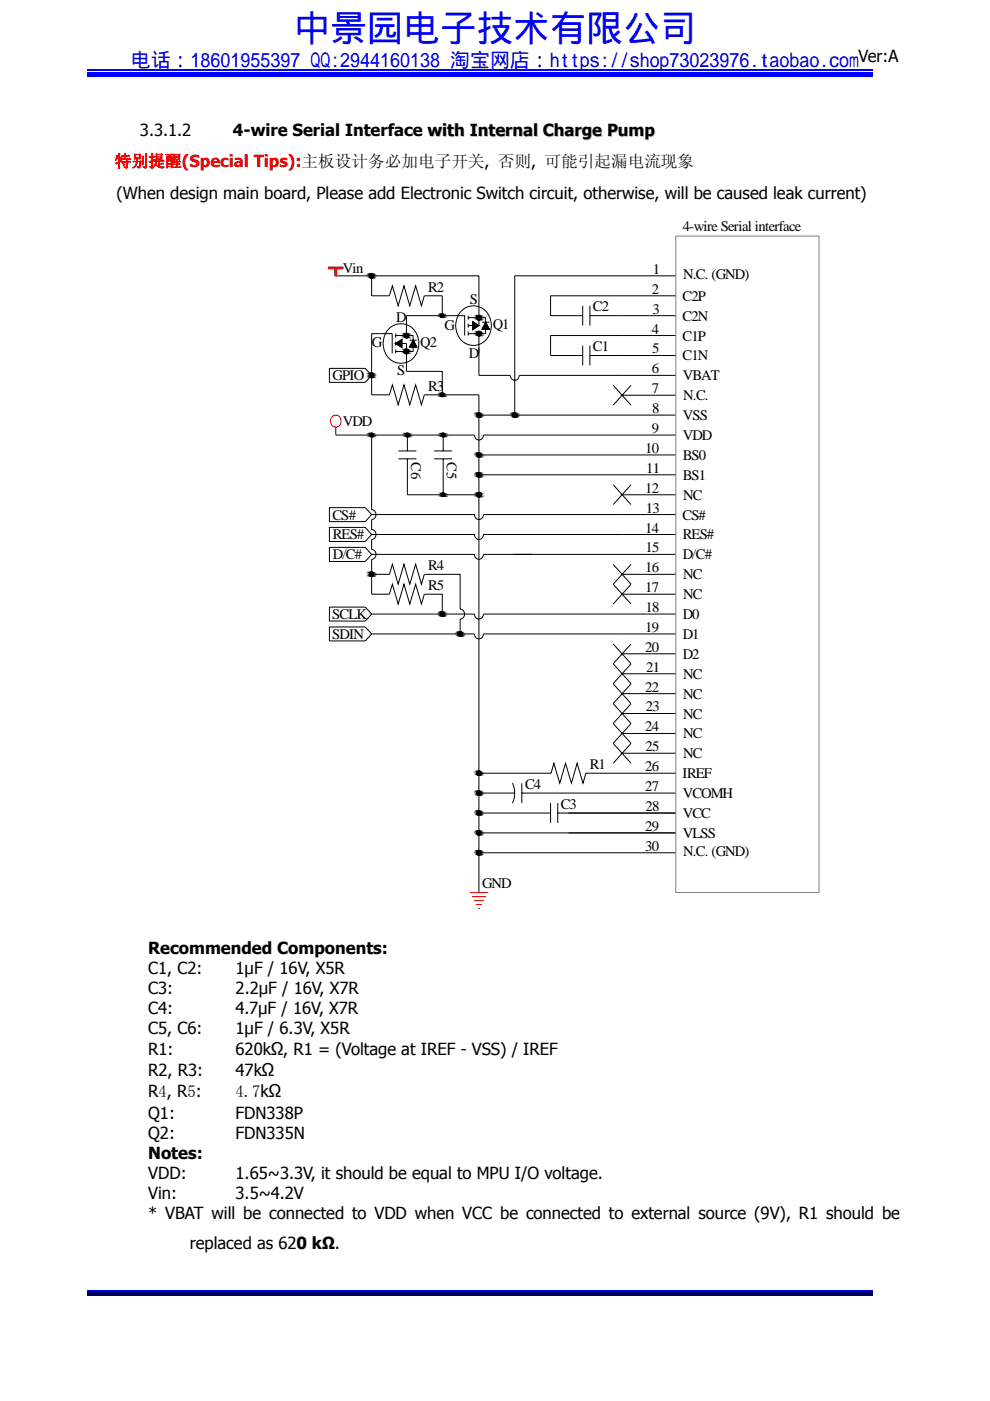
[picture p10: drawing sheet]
<svg xmlns="http://www.w3.org/2000/svg" width="210mm" height="297mm" viewBox="0 0 210 297" stroke-linecap="round" stroke-linejoin="round" font-family="sans-serif">
<path d="M18.6 16.1h166.5" fill="none" stroke="#00f" stroke-width=".25"/>
<path d="M18.6 15.2h166.5v.5h-166.5z" fill="#00f"/>
<path d="M18.6 14.8h166.5M18.6 273.6h166.5" fill="none" stroke="#00f" stroke-width=".25"/>
<path d="M18.6 273.7h166.5v.8h-166.5z" fill="#00006b"/>
<path d="M18.6 274.7h166.5" fill="none" stroke="#005" stroke-width=".25"/>
<g fill="none" stroke="#000" stroke-width=".21">
<path d="M71.2 58.5h30.4v10.5M78.3 58.5l.9 .3h-.8zM78.3 58.5h1l-.1 .3zM78.4 58.2l.9 .3h-1zM78.4 58.2h.8l.1 .3zM78.4 58.8l.7 .1h-.5zM78.4 58.8h.8l-.1 .1zM78.6 58h.5zM78.6 58l.6 .2h-.8zM78.6 58h.5l.1 .2zM78.6 58.9h.5zM78.8 58.5v4.2h3.8l.6-2.1 1.3 4.2 1.2-4.2 1.2 4.2 1.3-4.2 1.2 4.2 .6-2.1h3.8v4.2"/>
<path d="M69.9 78.1h7.6l1.3 1.5-1.3 1.5h-7.6zM78.3 79.6l.9 .3h-.8zM78.3 79.6h1l-.1 .3zM78.4 79.3l.9 .3h-1zM78.4 79.3h.8l.1 .3zM78.4 79.9l.7 .2h-.5zM78.4 79.9h.8l-.1 .2zM78.6 79.1h.5zM78.6 79.1l.6 .2h-.8zM78.6 79.1h.5l.1 .2zM82.3 69.9a3.8 3.8 0 0 1 4.4-.9 3.8 3.8 0 0 1 2.1 3.8 3.8 3.8 0 0 1-3.8 4.2 3.8 3.8 0 0 1-3.7-4.2l.1-1.2 .4-1zM83.2 74.9v-4.2h-4.4v13h3.8l.6-2.1 1.3 4.2 1.2-4.2 1.2 4.2 1.3-4.2 1.2 4.2 .6-2.1h11.6"/>
<path d="M83.9 72.8l1.3-.8v1.7zM83.9 72.8l1.3-.8v.8zM83.9 72.8h1.3v.9zM83.9 72.8h2.3v5.9h7.6v5M83.9 71.1h3.7v1M83.9 70.7v.9M83.9 72.4v.9M83.9 74.1v.8M85.7 74.5l.9 .3h-.8zM85.7 74.5h1l-.1 .3zM85.7 71.1l.9 .3h-.8zM85.7 71.1h1l-.1 .3z"/>
<path d="M85.8 74.3l.2-.2 .6 .2zM85.8 74.3l.9 .2h-1zM85.8 74.3h.8l.1 .2zM85.8 74.8l.6 .2h-.4zM85.8 74.8h.8l-.2 .2zM85.8 70.9l.2-.2 .6 .2zM85.8 70.9l.9 .2h-1zM85.8 70.9h.8l.1 .2zM85.8 71.4l.6 .2h-.4zM85.8 71.4h.8l-.2 .2zM86 74.1h.4zM86 74.1h.4l.2 .2z"/>
<path d="M86 75h.4zM86 70.7h.4zM86 70.7h.4l.2 .2zM86 71.6h.4zM86.2 71.1v-4.2h12.4v4.2M86.9 73.6h1.5zM86.9 72.1h1.5M87.6 73.6v.9h-3.7M87.7 72.1l.7 1.5h-1.5zM93.4 66.9l.7 .2h-.6zM93.4 66.9h.8l-.1 .2zM93.5 66.7l.1-.1 .5 .1z"/>
<path d="M93.5 66.7l.7 .2h-.8zM93.5 66.7h.6l.1 .2zM93.5 67.1l.5 .2zM93.5 67.1h.6l-.1 .2zM93.6 66.6h.4zM93.6 66.6h.4l.1 .1zM93.6 67.3h.4zM97.7 66.1a3.7 3.7 0 0 1 3.7-1.1 3.7 3.7 0 0 1 2.6 2.8 4 4 0 0 1-.8 4.1 4 4 0 0 1-4 1.1 4.5 4.5 0 0 1-1.5-6.9zM99.3 67.4h3.7v.9M99.3 69h1.9M99.3 66.9v.9M99.3 68.6v.9"/>
<path d="M99.3 70.3v.8M100.3 68.2l1.3 .8-1.3 .9zM100.3 68.2l1.3 .8h-1.3zM100.3 69h1.3l-1.3 .9zM101.1 70.7l.9 .3h-.8zM101.1 70.7h1l-.1 .3zM101.1 67.4l.9 .2h-.8zM101.1 67.4h1l-.1 .2zM101.2 70.5l.9 .2h-1zM101.2 70.5h.8l.1 .2zM101.2 71l.6 .2h-.5zM101.2 71h.8l-.2 .2z"/>
<path d="M101.2 67.1l.9 .3h-1zM101.2 67.1h.8l.1 .3zM101.2 67.6l.6 .2h-.5zM101.2 67.6h.8l-.2 .2zM101.3 70.3h.5zM101.3 70.3l.7 .2h-.8zM101.3 70.3h.5l.2 .2zM101.3 71.2h.5zM101.3 66.9h.5zM101.3 66.9l.7 .2h-.8zM101.3 66.9h.5l.2 .2zM101.3 67.8h.5z"/>
<path d="M101.6 70.7v8.9M102.3 69.8h1.5zM102.3 68.3h1.5M103 69.8v.9h-3.7M103 68.3l.8 1.5h-1.5zM78.4 92.2l.7 .2h-.6zM78.4 92.2h.8l-.1 .2zM78.5 92l.7 .2h-.8zM78.5 92h.6l.1 .2zM78.5 92.4l.5 .2h-.4zM78.5 92.4h.6l-.1 .2zM78.6 80.1h.5z"/>
<path d="M78.6 91.9h.4zM78.6 91.9l.5 .1h-.6zM78.6 91.9h.4l.1 .1zM78.6 92.6h.4zM93.4 83.7l.7 .2h-.6zM93.4 83.7h.8l-.1 .2zM93.5 83.5l.7 .2h-.8zM93.5 83.5h.6l.1 .2zM93.5 83.9l.5 .2zM93.5 83.9h.6l-.1 .2zM93.6 83.3h.4zM93.6 83.3l.5 .2h-.6z"/>
<path d="M93.6 83.3h.4l.1 .2zM93.6 84.1h.4zM93.6 92.2l.7 .2h-.6zM93.6 92.2h.8l-.1 .2zM93.7 92l.7 .2h-.8zM93.7 92h.6l.1 .2zM93.7 92.4l.5 .2h-.4zM93.7 92.4h.6l-.1 .2zM93.8 91.9h.4zM93.8 91.9l.5 .1h-.6zM93.8 91.9h.4l.1 .1zM93.8 92.6h.4z"/>
<path d="M101.1 88l.9 .3h-.8zM101.1 88h1l-.1 .3zM101.2 87.8l.9 .2h-1zM101.2 87.8h.8l.1 .2zM101.2 88.3l.6 .2h-.5zM101.2 88.3h.8l-.2 .2zM101.3 87.6h.5zM101.3 87.6l.7 .2h-.8zM101.3 87.6h.5l.2 .2zM101.3 88.5h.5zM69.9 111.8h7.6l1.3 1.5-1.3 1.5h-7.6zM78.8 110.2v2.1a1.07 1.07 0 0 1 1 1 1.07 1.07 0 0 1-1 1.1"/>
<path d="M78.8 118.6v7.4h3.8l.6-2.1 1.3 4.2 1.2-4.2 1.2 4.2 1.3-4.2 1.2 4.2 .6-2.1h3.8v4.2M101.1 104.9l.9 .3h-.8zM101.1 104.9h1l-.1 .3zM101.2 104.6l.9 .3h-1zM101.2 104.6h.8l.1 .3zM101.2 105.2l.6 .1h-.5zM101.2 105.2h.8l-.2 .1zM101.3 104.4h.5zM101.3 104.4l.7 .2h-.8zM101.3 104.4h.5l.2 .2zM101.3 105.3h.5zM109 117.5h3.8"/>
<path d="M130.1 119.7l3.7 4.1-3.7 4.3M130.1 102.8l3.7 4.2M133.8 119.7l-3.7 4.1 3.7 4.3M133.8 102.8l-3.7 4.2M69.9 128.7h7.6l1.3 1.5-1.3 1.5h-7.6zM69.9 132.9h7.6l1.3 1.5-1.3 1.5h-7.6zM78.3 121.8l.9 .2h-.8zM78.3 121.8h1l-.1 .2zM78.4 121.5l.9 .3h-1zM78.4 121.5h.8l.1 .3zM78.4 122l.7 .2h-.5zM78.4 122h.8l-.1 .2z"/>
<path d="M78.6 121.3h.5zM78.6 121.3l.6 .2h-.8zM78.6 121.3h.5l.1 .2zM78.6 122.2h.5zM78.8 121.8h3.8l.6-2.2 1.3 4.3 1.2-4.3 1.2 4.3 1.3-4.3 1.2 4.3 .6-2.1h7.6v7.3a1.07 1.07 0 0 1 .9 1.1 1.07 1.07 0 0 1-.9 1.1v3.1M78.8 134.4h21.8a.95 .95 0 0 0 1 1.1 .95 .95 0 0 0 .9-1.1h29.5M78.8 130.2h21.8a.95 .95 0 0 0 1 1 .95 .95 0 0 0 .9-1h29.5M93.3 130.2l.9 .3h-.8zM93.3 130.2h1l-.1 .3zM93.4 129.9l.9 .3h-1zM93.4 129.9h.8l.1 .3zM93.4 130.5l.6 .2h-.4z"/>
<path d="M93.4 130.5h.8l-.2 .2zM93.6 129.7h.4zM93.6 129.7l.6 .2h-.8zM93.6 129.7h.4l.2 .2zM93.6 130.7h.4zM97.1 134.4l.9 .3h-.8zM97.1 134.4h1l-.1 .3zM97.2 134.2l.2-.2 .6 .2zM97.2 134.2l.9 .2h-1zM97.2 134.2h.8l.1 .2zM97.2 134.7l.7 .2h-.5zM97.2 134.7h.8l-.1 .2z"/>
<path d="M97.4 134h.5zM97.4 134h.5l.1 .2zM97.4 134.9h.5zM130.1 136.5l3.7 4.2M133.8 136.5l-3.7 4.2M130.1 157.6l3.7 4.2M130.1 153.4l3.7 4.2M130.1 145l3.7 4.2M130.1 149.2l3.7 4.2M130.1 140.8l3.7 4.1M133.8 157.6l-3.7 4.2M133.8 153.4l-3.7 4.2"/>
<path d="M133.8 145l-3.7 4.2M133.8 149.2l-3.7 4.2M133.8 140.8l-3.7 4.1M120.6 176.6h22.7M120.6 172.4h22.7"/>
</g>
<g fill="#000">
<path d="M78.3 58.5l.9 .3h-.8zM78.3 58.5h1l-.1 .3zM78.4 58.2l.9 .3h-1zM78.4 58.2h.8l.1 .3zM78.4 58.8l.7 .1h-.5zM78.4 58.8h.8l-.1 .1zM78.6 58l.6 .2h-.8zM78.6 58h.5l.1 .2zM78.6 58.9h.5zM78.6 58h.5zM78.3 79.6l.9 .3h-.8zM78.3 79.6h1l-.1 .3z"/>
<path d="M78.4 79.3l.9 .3h-1zM78.4 79.3h.8l.1 .3zM78.4 79.9l.7 .2h-.5zM78.4 79.9h.8l-.1 .2zM78.6 79.1l.6 .2h-.8zM78.6 79.1h.5l.1 .2zM78.6 79.1h.5zM83.9 72.8h1.3v.9zM83.9 72.8l1.3-.8v.8zM85.7 74.5l.9 .3h-.8zM85.7 74.5h1l-.1 .3zM85.7 71.1l.9 .3h-.8z"/>
<path d="M85.7 71.1h1l-.1 .3zM85.8 74.3l.9 .2h-1zM85.8 74.3h.8l.1 .2zM85.8 74.8l.6 .2h-.4zM85.8 74.8h.8l-.2 .2zM85.8 70.9l.9 .2h-1zM85.8 70.9h.8l.1 .2zM85.8 71.4l.6 .2h-.4zM85.8 71.4h.8l-.2 .2zM85.8 74.3l.2-.2 .6 .2zM86 74.1h.4l.2 .2zM86 75h.4z"/>
<path d="M85.8 70.9l.2-.2 .6 .2zM86 70.7h.4l.2 .2zM86 71.6h.4zM86 74.1h.4zM86 70.7h.4zM86.9 73.6h1.5zM87.7 72.1l.7 1.5h-1.5zM93.4 66.9l.7 .2h-.6zM93.4 66.9h.8l-.1 .2zM93.5 66.7l.7 .2h-.8zM93.5 66.7h.6l.1 .2zM93.5 67.1l.5 .2z"/>
<path d="M93.5 67.1h.6l-.1 .2zM93.5 66.7l.1-.1 .5 .1zM93.6 66.6h.4l.1 .1zM93.6 67.3h.4zM93.6 66.6h.4zM100.3 68.2l1.3 .8h-1.3zM100.3 69h1.3l-1.3 .9zM101.1 70.7l.9 .3h-.8zM101.1 70.7h1l-.1 .3zM101.1 67.4l.9 .2h-.8zM101.1 67.4h1l-.1 .2zM101.2 70.5l.9 .2h-1z"/>
<path d="M101.2 70.5h.8l.1 .2zM101.2 71l.6 .2h-.5zM101.2 71h.8l-.2 .2zM101.2 67.1l.9 .3h-1zM101.2 67.1h.8l.1 .3zM101.2 67.6l.6 .2h-.5zM101.2 67.6h.8l-.2 .2zM101.3 70.3l.7 .2h-.8zM101.3 70.3h.5l.2 .2zM101.3 71.2h.5zM101.3 66.9l.7 .2h-.8zM101.3 66.9h.5l.2 .2z"/>
<path d="M101.3 67.8h.5zM101.3 70.3h.5zM101.3 66.9h.5zM102.3 69.8h1.5zM103 68.3l.8 1.5h-1.5zM78.4 92.2l.7 .2h-.6zM78.4 92.2h.8l-.1 .2zM78.5 92l.7 .2h-.8zM78.5 92h.6l.1 .2zM78.5 92.4l.5 .2h-.4zM78.5 92.4h.6l-.1 .2zM78.6 80.1h.5z"/>
<path d="M78.6 91.9l.5 .1h-.6zM78.6 91.9h.4l.1 .1zM78.6 92.6h.4zM78.6 91.9h.4zM93.4 83.7l.7 .2h-.6zM93.4 83.7h.8l-.1 .2zM93.5 83.5l.7 .2h-.8zM93.5 83.5h.6l.1 .2zM93.5 83.9l.5 .2zM93.5 83.9h.6l-.1 .2zM93.6 83.3l.5 .2h-.6zM93.6 83.3h.4l.1 .2z"/>
<path d="M93.6 84.1h.4zM93.6 92.2l.7 .2h-.6zM93.6 92.2h.8l-.1 .2zM93.7 92l.7 .2h-.8zM93.7 92h.6l.1 .2zM93.7 92.4l.5 .2h-.4zM93.7 92.4h.6l-.1 .2zM93.6 83.3h.4zM93.8 91.9l.5 .1h-.6zM93.8 91.9h.4l.1 .1zM93.8 92.6h.4zM93.8 91.9h.4z"/>
<path d="M101.1 88l.9 .3h-.8zM101.1 88h1l-.1 .3zM101.2 87.8l.9 .2h-1zM101.2 87.8h.8l.1 .2zM101.2 88.3l.6 .2h-.5zM101.2 88.3h.8l-.2 .2zM101.3 87.6l.7 .2h-.8zM101.3 87.6h.5l.2 .2zM101.3 88.5h.5zM101.3 87.6h.5zM101.1 104.9l.9 .3h-.8zM101.1 104.9h1l-.1 .3z"/>
<path d="M101.2 104.6l.9 .3h-1zM101.2 104.6h.8l.1 .3zM101.2 105.2l.6 .1h-.5zM101.2 105.2h.8l-.2 .1zM101.3 104.4l.7 .2h-.8zM101.3 104.4h.5l.2 .2zM101.3 105.3h.5zM101.3 104.4h.5zM78.3 121.8l.9 .2h-.8zM78.3 121.8h1l-.1 .2zM78.4 121.5l.9 .3h-1zM78.4 121.5h.8l.1 .3z"/>
<path d="M78.4 122l.7 .2h-.5zM78.4 122h.8l-.1 .2zM78.6 121.3l.6 .2h-.8zM78.6 121.3h.5l.1 .2zM78.6 122.2h.5zM78.6 121.3h.5zM93.3 130.2l.9 .3h-.8zM93.3 130.2h1l-.1 .3zM93.4 129.9l.9 .3h-1zM93.4 129.9h.8l.1 .3zM93.4 130.5l.6 .2h-.4zM93.4 130.5h.8l-.2 .2z"/>
<path d="M93.6 129.7l.6 .2h-.8zM93.6 129.7h.4l.2 .2zM93.6 130.7h.4zM93.6 129.7h.4zM97.1 134.4l.9 .3h-.8zM97.1 134.4h1l-.1 .3zM97.2 134.2l.9 .2h-1zM97.2 134.2h.8l.1 .2zM97.2 134.7l.7 .2h-.5zM97.2 134.7h.8l-.1 .2zM97.2 134.2l.2-.2 .6 .2zM97.4 134h.5l.1 .2z"/>
<path d="M97.4 134.9h.5zM97.4 134h.5z"/>
</g>
<path d="M69.7 56.8h3" fill="none" stroke="#f00" stroke-width=".4"/>
<path d="M69.7 56.6h3v.4h-3z" fill="none" stroke="#f00" stroke-width=".21"/>
<g fill="#f00">
<path d="M71 56.8l.4 1.7h-.4z"/>
<path d="M71 56.8h.4v1.7z"/>
</g>
<path d="M71 56.8h.4v1.7h-.4zM70.5 88.3a1.18 1.18 0 0 1 1.5 .2 1.18 1.18 0 0 1 0 1.6 1.18 1.18 0 0 1-1.5 .1 1.38 1.38 0 0 1 0-1.9zM71.2 90.6v1.6M99.7 189.2h3.8M100.1 190.1h3M100.6 190.9h2M101 191.8h1.2M101.5 192.6h.2" fill="none" stroke="#f00" stroke-width=".21"/>
<g fill="none" stroke="#000" stroke-width=".21">
<path d="M143.3 58.5h-34.1v29.5M101.6 79.6h6.6a.96 .96 0 0 0 1 1 .96 .96 0 0 0 .9-1h33.2M123.6 64.8v4.2M123.6 73.3v4.2M125.1 66.9h18.2M125.1 75.4h18.2M125.1 64.8v4.2M125.1 73.3v4.2M143.3 62.7h-26.5v4.2h6.8M143.3 71.1h-26.5v4.3h6.8M71.2 92.2h29.4a.95 .95 0 0 0 1 1.1 .95 .95 0 0 0 .9-1.1h40.8M78.8 92.2v15.9a1.06 1.06 0 0 1 1 1 1.06 1.06 0 0 1-1 1.1"/>
<path d="M84.5 95.6h3.8M84.5 97.3h3.8M86 92.2l.7 .2h-.6zM86 92.2h.8l-.1 .2zM86.1 92l.7 .2h-.8zM86.1 92h.6l.1 .2zM86.1 92.4l.5 .2h-.4zM86.1 92.4h.6l-.1 .2zM86.2 91.9h.4zM86.2 91.9l.5 .1h-.6zM86.2 91.9h.4l.1 .1zM86.2 92.6h.4z"/>
<path d="M86.4 97.3v7.6h15.2M86.4 92.2v3.4M92.1 95.6h3.8M92.1 97.3h3.8M94 92.2v3.4M94 97.3v7.6M101.1 96.5l.9 .2h-.8zM101.1 96.5h1l-.1 .2zM101.2 96.2l.9 .3h-1zM101.2 96.2h.8l.1 .3zM101.2 96.7l.6 .2h-.5zM101.2 96.7h.8l-.2 .2z"/>
<path d="M101.3 96h.5zM101.3 96l.7 .2h-.8zM101.3 96h.5l.2 .2zM101.3 96.9h.5zM101.6 96.5h41.7M101.6 88h41.7M101.6 83.7v105.5M108.7 88l.9 .3h-.8zM108.7 88h1l-.1 .3zM108.8 87.8l.9 .2h-1zM108.8 87.8h.8l.1 .2zM108.8 88.3l.6 .2h-.5z"/>
<path d="M108.8 88.3h.8l-.2 .2zM108.9 87.6h.5zM108.9 87.6l.7 .2h-.8zM108.9 87.6h.5l.2 .2zM108.9 88.5h.5zM130.1 81.7l3.7 4.2M132 83.8h11.3M133.8 81.7l-3.7 4.2M69.9 107.6h7.6l1.3 1.5-1.3 1.5h-7.6zM69.9 116.1h7.6l1.3 1.4-1.3 1.5h-7.6zM78.8 113.3h21.8a.95 .95 0 0 0 1 1.1 .95 .95 0 0 0 .9-1.1h40.8M78.8 114.4v2.1a1.07 1.07 0 0 1 1 1 1.07 1.07 0 0 1-1 1.1"/>
<path d="M78.8 109.1h21.8a.95 .95 0 0 0 1 1 .95 .95 0 0 0 .9-1h40.8M78.8 117.5h21.8a.95 .95 0 0 0 1 1.1 .95 .95 0 0 0 .9-1.1h40.8M93.6 104.9l.7 .2h-.6zM93.6 104.9h.8l-.1 .2zM93.7 104.7l.1-.2 .5 .2zM93.7 104.7l.7 .2h-.8zM93.7 104.7h.6l.1 .2zM93.7 105.1l.5 .2zM93.7 105.1h.6l-.1 .2zM93.8 104.5h.4zM93.8 104.5l.5 .2zM93.8 105.3h.4z"/>
<path d="M101.1 100.7l.9 .2h-.8zM101.1 100.7h1l-.1 .2zM101.2 100.4l.9 .3h-1zM101.2 100.4h.8l.1 .3zM101.2 100.9l.6 .2h-.5zM101.2 100.9h.8l-.2 .2zM101.3 100.2h.5zM101.3 100.2l.7 .2h-.8zM101.3 100.2h.5l.2 .2zM101.3 101.1h.5zM101.6 100.7h41.7M132 104.9h11.3"/>
<path d="M132 138.6h11.3M132 134.4h11.3M132 130.2h11.3M132 126h11.3M132 121.8h11.3M132 159.7h11.3M132 155.5h11.3M132 151.3h11.3M132 147.1h11.3M132 142.9h11.3M101.1 163.9l.9 .3h-.8zM101.1 163.9h1l-.1 .3z"/>
<path d="M101.1 168.1l.9 .3h-.8zM101.1 168.1h1l-.1 .3zM101.1 172.4l.9 .2h-.8zM101.1 172.4h1l-.1 .2zM101.1 176.6l.9 .2h-.8zM101.1 176.6h1l-.1 .2zM101.2 163.7l.9 .2h-1zM101.2 163.7h.8l.1 .2zM101.2 164.2l.6 .2h-.5zM101.2 164.2h.8l-.2 .2zM101.2 167.9l.9 .2h-1zM101.2 167.9h.8l.1 .2z"/>
<path d="M101.2 168.4l.6 .2h-.5zM101.2 168.4h.8l-.2 .2zM101.2 172.1l.9 .3h-1zM101.2 172.1h.8l.1 .3zM101.2 172.6l.6 .2h-.5zM101.2 172.6h.8l-.2 .2zM101.2 176.3l.9 .3h-1zM101.2 176.3h.8l.1 .3zM101.2 176.8l.6 .2h-.5zM101.2 176.8h.8l-.2 .2zM101.3 163.5h.5zM101.3 163.5l.7 .2h-.8z"/>
<path d="M101.3 163.5h.5l.2 .2zM101.3 164.4h.5zM101.3 167.7h.5zM101.3 167.7l.7 .2h-.8zM101.3 167.7h.5l.2 .2zM101.3 168.6h.5zM101.3 171.9h.5zM101.3 171.9l.7 .2h-.8zM101.3 171.9h.5l.2 .2zM101.3 172.8h.5zM101.3 176.1h.5zM101.3 176.1l.7 .2h-.8z"/>
<path d="M101.3 176.1h.5l.2 .2zM101.3 177h.5zM101.6 163.9h15.3l.6-2.1 1.2 4.3 1.3-4.3 1.2 4.3 1.2-4.3 1.3 4.3 .6-2.2h19M101.6 172.4h15.2M101.6 176.6h41.7M101.6 168.1h7.6M108.7 166.1a4.6 4.6 0 0 1 0 4.2M110.7 168.1h32.6M110.7 166.1v4.2M116.8 170.3v4.2M118.3 172.4h25M118.3 170.3v4.2"/>
<path d="M101.1 180.8l.9 .3h-.8zM101.1 180.8h1l-.1 .3zM101.2 180.5l.9 .3h-1zM101.2 180.5h.8l.1 .3zM101.2 181.1l.6 .2h-.5zM101.2 181.1h.8l-.2 .2zM101.3 180.3h.5zM101.3 180.3l.7 .2h-.8zM101.3 180.3h.5l.2 .2zM101.3 181.3h.5zM101.6 180.8h41.7"/>
<circle cx="101.6" cy="180.8" r=".51"/>
</g>
<g fill="#000">
<path d="M86 92.2l.7 .2h-.6zM86 92.2h.8l-.1 .2zM86.1 92l.7 .2h-.8zM86.1 92h.6l.1 .2zM86.1 92.4l.5 .2h-.4zM86.1 92.4h.6l-.1 .2zM86.2 91.9l.5 .1h-.6zM86.2 91.9h.4l.1 .1zM86.2 92.6h.4zM86.2 91.9h.4zM101.1 96.5l.9 .2h-.8zM101.1 96.5h1l-.1 .2z"/>
<path d="M101.2 96.2l.9 .3h-1zM101.2 96.2h.8l.1 .3zM101.2 96.7l.6 .2h-.5zM101.2 96.7h.8l-.2 .2zM101.3 96l.7 .2h-.8zM101.3 96h.5l.2 .2zM101.3 96.9h.5zM101.3 96h.5zM108.7 88l.9 .3h-.8zM108.7 88h1l-.1 .3zM108.8 87.8l.9 .2h-1zM108.8 87.8h.8l.1 .2z"/>
<path d="M108.8 88.3l.6 .2h-.5zM108.8 88.3h.8l-.2 .2zM108.9 87.6l.7 .2h-.8zM108.9 87.6h.5l.2 .2zM108.9 88.5h.5zM108.9 87.6h.5zM93.6 104.9l.7 .2h-.6zM93.6 104.9h.8l-.1 .2zM93.7 104.7l.7 .2h-.8zM93.7 104.7h.6l.1 .2zM93.7 105.1l.5 .2zM93.7 105.1h.6l-.1 .2z"/>
<path d="M93.7 104.7l.1-.2 .5 .2zM93.8 104.5l.5 .2zM93.8 105.3h.4zM93.8 104.5h.4zM101.1 100.7l.9 .2h-.8zM101.1 100.7h1l-.1 .2zM101.2 100.4l.9 .3h-1zM101.2 100.4h.8l.1 .3zM101.2 100.9l.6 .2h-.5zM101.2 100.9h.8l-.2 .2zM101.3 100.2l.7 .2h-.8zM101.3 100.2h.5l.2 .2z"/>
<path d="M101.3 101.1h.5zM101.3 100.2h.5zM101.1 163.9l.9 .3h-.8zM101.1 163.9h1l-.1 .3zM101.1 168.1l.9 .3h-.8zM101.1 168.1h1l-.1 .3zM101.1 172.4l.9 .2h-.8zM101.1 172.4h1l-.1 .2zM101.1 176.6l.9 .2h-.8zM101.1 176.6h1l-.1 .2zM101.2 163.7l.9 .2h-1zM101.2 163.7h.8l.1 .2z"/>
<path d="M101.2 164.2l.6 .2h-.5zM101.2 164.2h.8l-.2 .2zM101.2 167.9l.9 .2h-1zM101.2 167.9h.8l.1 .2zM101.2 168.4l.6 .2h-.5zM101.2 168.4h.8l-.2 .2zM101.2 172.1l.9 .3h-1zM101.2 172.1h.8l.1 .3zM101.2 172.6l.6 .2h-.5zM101.2 172.6h.8l-.2 .2zM101.2 176.3l.9 .3h-1zM101.2 176.3h.8l.1 .3z"/>
<path d="M101.2 176.8l.6 .2h-.5zM101.2 176.8h.8l-.2 .2zM101.3 163.5l.7 .2h-.8zM101.3 163.5h.5l.2 .2zM101.3 164.4h.5zM101.3 167.7l.7 .2h-.8zM101.3 167.7h.5l.2 .2zM101.3 168.6h.5zM101.3 171.9l.7 .2h-.8zM101.3 171.9h.5l.2 .2zM101.3 172.8h.5zM101.3 176.1l.7 .2h-.8z"/>
<path d="M101.3 176.1h.5l.2 .2zM101.3 177h.5zM101.3 163.5h.5zM101.3 167.7h.5zM101.3 171.9h.5zM101.3 176.1h.5zM101.1 180.8l.9 .3h-.8zM101.1 180.8h1l-.1 .3zM101.2 180.5l.9 .3h-1zM101.2 180.5h.8l.1 .3zM101.2 181.1l.6 .2h-.5zM101.2 181.1h.8l-.2 .2z"/>
<path d="M101.3 180.3l.7 .2h-.8zM101.3 180.3h.5l.2 .2zM101.3 181.3h.5zM101.3 180.3h.5z"/>
</g>
<path d="M143.3 50.1h30.4v139.1h-30.4z" fill="none" stroke="#808080" stroke-width=".21"/>
<text font-size="7.8" fill="#00f" x="62.3" y="8.6">中景园电子技术有限公司</text>
<text font-size="4.2" fill="#00f" x="27.7" y="14.2">电话：18601955397 QQ:2944160138 淘宝网店：https://shop73023976.taobao.com</text>
<g font-size="3.5">
<text x="182.1" y="13.2">Ver:A</text>
<text x="29.7" y="28.9">3.3.1.2</text>
<text x="49.4" y="28.9">4-wire Serial Interface with Internal Charge Pump</text>
<text x="24.7" y="42.2">(When design main board, Please add Electronic Switch circuit, otherwise, will be caused leak current)</text>
<text x="31.4" y="202.3">Recommended Components:</text>
<text x="31.4" y="206.5">C1, C2:</text>
<text x="50" y="206.5">1μF / 16V, X5R</text>
<text x="31.4" y="210.8">C3:</text>
<text x="31.4" y="215.1">C4:</text>
<text x="50" y="215.1">4.7μF / 16V, X7R</text>
<text x="50" y="210.8">2.2μF / 16V, X7R</text>
<text x="31.4" y="219.3">C5, C6:</text>
<text x="50" y="219.3">1μF / 6.3V, X5R</text>
<text x="31.4" y="223.8">R1:</text>
<text x="50" y="223.8">620kΩ, R1 = (Voltage at IREF - VSS) / IREF</text>
<text x="31.4" y="228.2">R2, R3:</text>
<text x="31.4" y="232.7">R4, R5:</text>
<text x="50" y="228.2">47kΩ</text>
<text x="50" y="232.7">4.7kΩ</text>
<text x="31.4" y="237.2">Q1:</text>
<text x="50" y="237.2">FDN338P</text>
<text x="31.4" y="241.5">Q2:</text>
<text x="31.4" y="245.8">Notes:</text>
<text x="50" y="241.5">FDN335N</text>
<text x="31.4" y="250">VDD:</text>
<text x="50" y="250">1.65~3.3V, it should be equal to MPU I/O voltage.</text>
<text x="31.4" y="254.3">Vin:</text>
<text x="50" y="254.3">3.5~4.2V</text>
<text x="31.4" y="258.5">* VBAT will be connected to VDD when VCC be connected to external source (9V), R1 should be</text>
<text x="40.3" y="264.9">replaced as 620 kΩ.</text>
</g>
<text font-size="3.5" fill="#f00" x="24.4" y="35.3">特别提醒(Special Tips):主板设计务必加电子开关, 否则, 可能引起漏电流现象</text>
<g font-size="3.1">
<text x="144.8" y="49">4-wire Serial interface</text>
<text x="72.7" y="57.9">Vin</text>
<text x="138.5" y="58.1">1</text>
<text x="144.9" y="59.2">N.C. (GND)</text>
<text x="90.8" y="61.9">R2</text>
<text x="99.6" y="64.4">S</text>
<text x="138.2" y="62.3">2</text>
<text x="144.8" y="63.8">C2P</text>
<text x="84.1" y="68.2">D</text>
<text x="94.3" y="69.9">G</text>
<text x="104.5" y="69.8">Q1</text>
<text x="125.8" y="66">C2</text>
<text x="138.2" y="70.7">4</text>
<text x="138.4" y="66.5">3</text>
<text x="144.8" y="68">C2N</text>
<text x="78.9" y="73.7">G</text>
<text x="89.1" y="73.6">Q2</text>
<text x="99.4" y="75.8">D</text>
<text x="125.8" y="74.5">C1</text>
<text x="138.3" y="74.9">5</text>
<text x="144.8" y="76.4">C1N</text>
<text x="144.8" y="72.2">C1P</text>
<text x="70.5" y="80.6">GPIO</text>
<text x="84.3" y="79.6">S</text>
<text x="90.8" y="82.8">R3</text>
<text x="138.2" y="79.1">6</text>
<text x="138.3" y="83.3">7</text>
<text x="144.8" y="80.6">VBAT</text>
<text x="138.3" y="87.6">8</text>
<text x="144.8" y="89">VSS</text>
<text x="144.9" y="84.8">N.C.</text>
<text x="72.7" y="90.3">VDD</text>
<text x="138.3" y="91.8">9</text>
<text x="144.8" y="93.3">VDD</text>
<text x="87.2" y="98" transform="rotate(90 87.2 98)">C6</text>
<text x="94.8" y="98" transform="rotate(90 94.8 98)">C5</text>
<text x="136.8" y="96">10</text>
<text x="137.1" y="100.3">11</text>
<text x="144.8" y="101.7">BS1</text>
<text x="144.8" y="97.5">BS0</text>
<text x="136.9" y="104.5">12</text>
<text x="144.9" y="105.9">NC</text>
<text x="70.5" y="110.2">CS#</text>
<text x="136.8" y="112.9">14</text>
<text x="137" y="108.7">13</text>
<text x="144.8" y="110.2">CS#</text>
<text x="70.6" y="114.4">RES#</text>
<text x="70.6" y="118.6">D/C#</text>
<text x="136.9" y="117.1">15</text>
<text x="144.8" y="114.4">RES#</text>
<text x="144.8" y="118.6">D/C#</text>
<text x="90.8" y="120.9">R4</text>
<text x="90.8" y="125.1">R5</text>
<text x="136.8" y="121.3">16</text>
<text x="136.9" y="125.5">17</text>
<text x="144.9" y="122.8">NC</text>
<text x="70.5" y="131.2">SCLK</text>
<text x="136.9" y="129.8">18</text>
<text x="144.8" y="131.3">D0</text>
<text x="144.9" y="127">NC</text>
<text x="70.5" y="135.4">SDIN</text>
<text x="136.9" y="134">19</text>
<text x="144.8" y="135.5">D1</text>
<text x="136.8" y="138.2">20</text>
<text x="137.1" y="142.4">21</text>
<text x="144.8" y="139.7">D2</text>
<text x="144.9" y="143.9">NC</text>
<text x="136.9" y="146.6">22</text>
<text x="144.9" y="148.1">NC</text>
<text x="136.8" y="155.1">24</text>
<text x="137" y="150.8">23</text>
<text x="144.9" y="152.3">NC</text>
<text x="136.9" y="159.3">25</text>
<text x="144.9" y="160.8">NC</text>
<text x="144.9" y="156.5">NC</text>
<text x="111.4" y="167.3">C4</text>
<text x="125.1" y="163.1">R1</text>
<text x="136.8" y="163.5">26</text>
<text x="136.9" y="167.7">27</text>
<text x="144.8" y="165">IREF</text>
<text x="118.9" y="171.5">C3</text>
<text x="136.9" y="171.9">28</text>
<text x="144.8" y="173.4">VCC</text>
<text x="144.8" y="169.2">VCOMH</text>
<text x="136.9" y="176.1">29</text>
<text x="144.8" y="177.6">VLSS</text>
<text x="136.8" y="180.4">30</text>
<text x="144.9" y="181.6">N.C. (GND)</text>
<text x="102.2" y="188.4">GND</text>
</g>
</svg>
